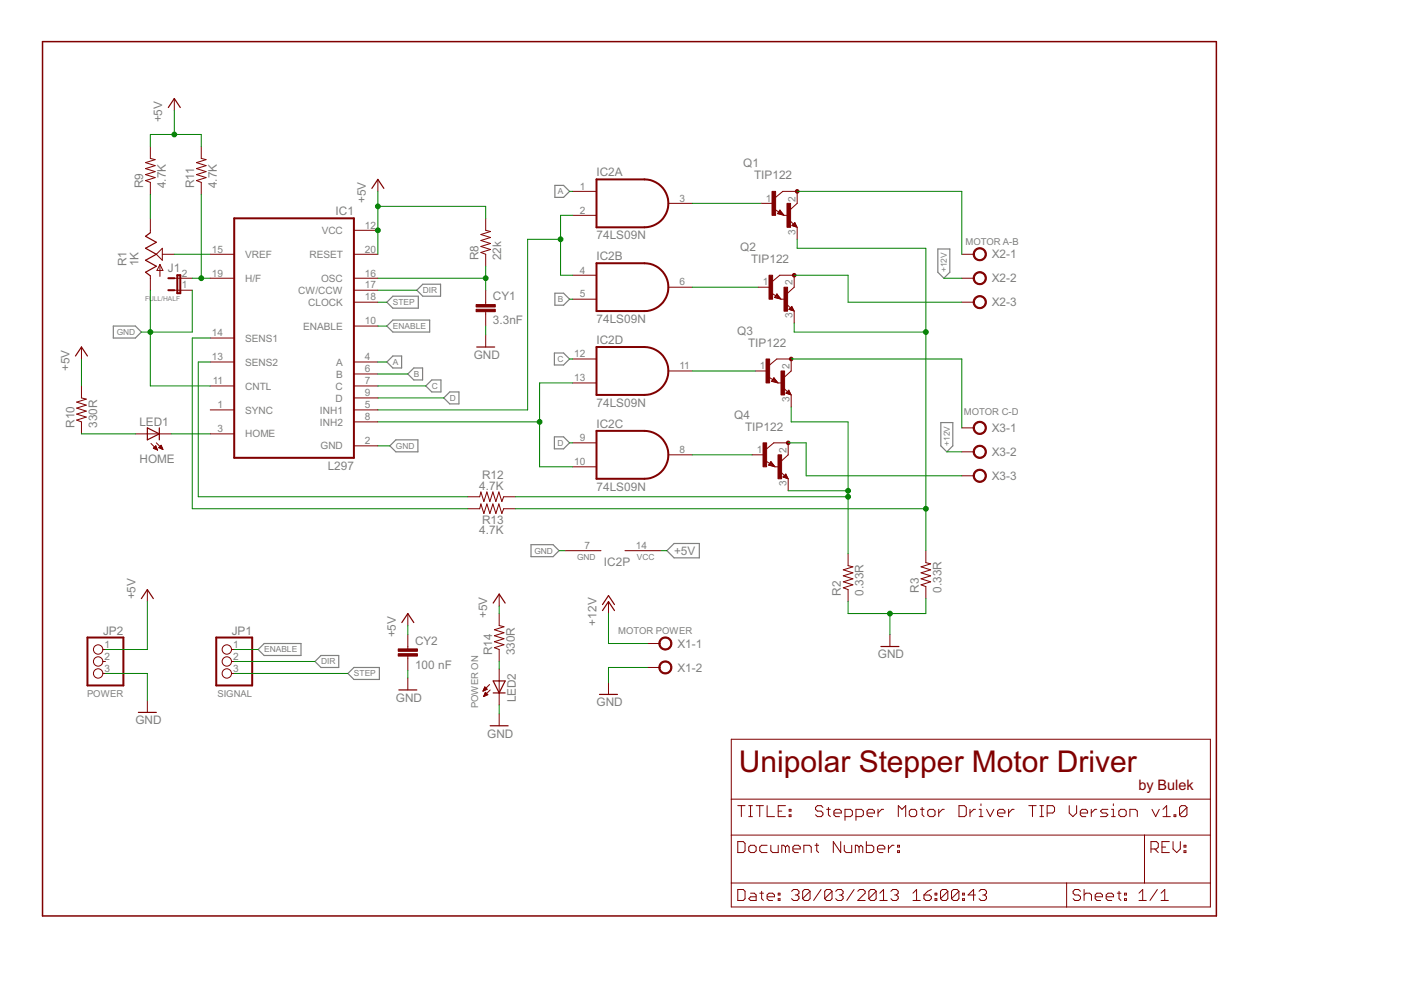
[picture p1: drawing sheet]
<svg xmlns="http://www.w3.org/2000/svg" width="297mm" height="210mm" viewBox="0 0 297 210" stroke-linecap="round" stroke-linejoin="round" font-family="sans-serif">
<g fill="none" stroke="#808080" stroke-width=".25">
<path d="M117.6 39.3h1.9l1.3 1.3-1.3 1.2h-1.9zM198.8 52.8h2.6v4.9l-1.3 1.3-1.3-1.3zM24 69.1h4.7l1.3 1.3-1.3 1.3h-4.7zM82 69.1l1.3-1.2h7.8v2.5h-7.8zM82 76.8l1.3-1.3h1.9v2.5h-1.9zM83.3 62.8h5.4v2.5h-5.4l-1.3-1.2zM87.7 78h1.9v2.6h-1.9l-1.2-1.3zM88.4 61.5l1.2-1.2h3.8v2.5h-3.8zM117.5 74.8h2l1.3 1.3-1.3 1.3h-2zM117.6 62.2h1.9l1.3 1.2-1.3 1.3h-1.9zM82.7 94.5l1.2-1.2h4.7v2.5h-4.7zM91.5 80.6h2v2.5h-2l-1.2-1.3z"/>
<path d="M95.4 83.1h1.9v2.5h-1.9l-1.3-1.2zM117.5 92.6h2l1.3 1.3-1.3 1.3h-2zM199.5 89.6h2.5v4.9l-1.3 1.3-1.2-1.3zM112.6 115.5h4.7l1.2 1.3-1.2 1.2h-4.7zM141.4 116.8l1.5-1.6h5.4v3.1h-5.4zM54.7 137.7l1.3-1.3h7.8v2.6h-7.8zM68.1 139h3.7v2.5h-3.7l-1.3-1.2zM75 141.5h5.4v2.6h-5.4l-1.2-1.3z"/>
</g>
<path d="M126.5 38h10.1a5.1 5.1 0 0 1 5.1 5.1 5.1 5.1 0 0 1-5.1 5.1h-10.1zM35.7 59h1.3M37.6 58.4h.6v3.8h-.6zM49.7 46.3h25.3v50.8h-25.3zM126.5 55.8h10.1a5.1 5.1 0 0 1 5.1 5.1 5.1 5.1 0 0 1-5.1 5.1h-10.1zM35.7 61.5h1.3M126.5 73.6h10.1a5.1 5.1 0 0 1 5.1 5.1 5.1 5.1 0 0 1-5.1 5h-10.1zM126.5 91.4h10.1a5.1 5.1 0 0 1 5.1 5 5.1 5.1 0 0 1-5.1 5.1h-10.1zM18.5 135.2h7.7v10.1h-7.7zM45.8 135.2h7.7v10.1h-7.7z" fill="none" stroke="#800000" stroke-width=".42"/>
<g fill="none" stroke="#800000" stroke-width=".21">
<path d="M31.9 31.1v2.5l1 .2-2 .7 2 .6-2 .7 2 .6-2 .6 2 .7-2 .6 1 .4v2.5M37 20.9v2.5M42.7 31.1v2.5l1 .2-2 .7 2 .6-2 .7 2 .6-2 .6 2 .7-2 .6 1 .4v2.5M80.1 38v2.6M31.9 46.3v3M31.9 58.5v3M33.1 53.9l1.3-1.3v2.6zM33.9 56.1v2.5M33.9 56.1l.6 1.2h-1.2zM34.4 53.9h2.6M37 59h3.8M44.6 53.9h5.1"/>
<path d="M44.6 59h5.1M75 53.9h5.1M75 59h5.1M75 48.8h5.1M103 46.3v2.5l1 .3-2 .6 2 .7-2 .6 2 .6-2 .7 2 .6-2 .6 1 .4v2.6M121.4 40.6h5.1M121.4 45.7h5.1M121.4 58.4h5.1M141.7 43.1h5.1M161.4 43.1h2.5M163.8 59.6l1.5-1.2h3.1v2.5l-1.4 1.3M164.1 44.3l1 .7"/>
<path d="M164.4 41.8l1.6-1.2h3v2.5l-1.4 1.3M165.1 45.1l.2-.3 .7 .7-1-.2 .3-.7 .8 .9M165.4 44.5l.8 1.2-1.4-.4zM166.2 45.7h.7M167.4 46.7l.8 .8M168.5 47.2l.5 1-1.1-.4zM168.5 47.4l.3 .7-.8-.3 .5-.5 .4 .8M169 48.2v2.5M203.9 53.9h2.6M203.9 59h2.6M17.3 73.6v2.5M37 61.5h3.8"/>
<path d="M44.6 76.8h5.1M44.6 71.7h5.1M75 69.1h5.1M75 76.8h5.1M75 79.3h5.1M75 61.5h5.1M75 64.1h5.1M103 61.5v3.1M103 66.1v3M103 71v2.6M121.4 63.4h5.1M121.4 76.1h5.1"/>
<path d="M141.7 60.9h5.1M141.7 78.7h5.1M160.1 78.7h2.6M160.8 60.9h2.5M162.9 79.9l1 .6M163.2 77.4l1.5-1.3h3v2.6l-1.4 1.2M163.5 62.1l1 .6M164.4 62.9l.3-.4 .6 .8-1-.2 .4-.7 .8 .9M164.7 62.3l.9 1.1-1.4-.3zM165.6 63.4h.6M166.8 64.5l.8 .8M167.9 65l.5 1-1.1-.4z"/>
<path d="M167.9 65.2l.2 .6-.7-.2 .5-.5 .4 .7M168.4 66v2.5M203.9 64.1h2.6M17.3 81.8v2.6l1 .2-2 .7 2 .6-2 .6 2 .7-2 .6 2 .6-2 .7 1 .4v2.5M28.7 92h7.6M32 94l1.4 1.4M32.5 95l.5-.5 .4 .9zM32.6 95.1h.6M32.6 94.9h.6M32.7 94.8h.4M32.8 95.2h.5M32.9 94.7h.2"/>
<path d="M33 94.6h.1M33.1 95.3h.2M33.1 93.9l1.4 1.4M33.4 95.4h.1M33.7 94.9l.5-.5 .3 .9zM33.7 94.9h.7M33.7 94.8h.6M33.9 94.7h.4M34 95.1h.4M34 94.6h.2M34.1 94.5h.1M34.3 95.2h.2"/>
<path d="M44.6 86.9h5.1M44.6 92h5.1M44.6 81.8h5.1M75 86.9h5.1M75 94.5h5.1M75 81.8h5.1M75 89.5h5.1M75 84.4h5.1M121.4 81.2h5.1M121.4 93.9h5.1M121.4 99h5.1M141.7 96.4h5.1"/>
<path d="M159.5 96.4h2.5M162.2 97.6l1 .7M162.5 95.2l1.6-1.3h3v2.5l-1.4 1.3M163.2 98.5l.2-.4 .7 .7-1.1-.2 .4-.6 .8 .8M163.4 97.9l.9 1.1-1.4-.4zM163.8 80.7l.3-.4 .6 .8-1-.3 .4-.6 .7 .9M164.1 80.1l.9 1.1-1.4-.3zM164.3 99h.7M165 81.2h.6M166.1 82.3l.8 .7M167.2 82.7l.5 1-1.1-.3zM167.2 83l.3 .6-.8-.2 .5-.6 .4 .8"/>
<path d="M167.7 83.7v2.6M203.9 90.7h2.6M203.9 95.8h2.6M99.2 105.3h2.5l.3-1 .6 2 .6-2 .7 2 .6-2 .6 2 .7-2 .6 2 .4-1h2.5M99.2 107.9h2.5l.3-1.1 .6 2.1 .6-2.1 .7 2.1 .6-2.1 .6 2.1 .7-2.1 .6 2.1 .4-1h2.5M119.8 116.8h7.6M132.5 116.8h7.6M165.5 100.1l.8 .7M166.6 100.5l.5 1-1.1-.4zM166.6 100.8l.3 .6-.8-.3 .5-.5 .4 .8M167.1 101.5v2.6M179.8 117.4v2.5l1 .3-2 .6 2 .7-2 .6 2 .6-2 .7 2 .6-2 .6 1 .4v2.6"/>
<path d="M196.3 116.8v2.5l1 .2-2 .7 2 .6-2 .7 2 .6-2 .6 2 .7-2 .6 1 .4v2.5M203.9 100.9h2.6M21.8 137.7h.6M31.2 125v2.6M49.1 137.7h.6M86.5 130.1v2.5M86.5 134.5v3.1M86.5 139.1v3.1M105.8 126v2.5M105.8 130.1v2.5l1 .3-2 .6 2 .7-2 .6 2 .6-2 .7 2 .6-2 .6 1 .4v2.6M129 127.6v2.5M137.3 136.4h2.5"/>
<path d="M188.7 134.5v2.6M21.8 140.3h.6M21.8 142.8h.6M31.2 148.5v2.5M49.1 140.3h.6M49.1 142.8h.6M86.5 143.7v2.6M102.4 146.4h.2M102.5 146.3h.4M102.6 146.2h.6M102.6 147.6h.1M102.6 146.1h.6"/>
<path d="M102.6 147.5h.3M102.7 146h.4M102.7 147.4h.4M102.7 145.8h.3M102.7 147.3h.7M102.7 147.2h.6M102.8 145.7h.1M102.8 145.6l.5 .6-.9 .3zM102.8 147h.4M102.8 146.9h.3M102.9 146.8h.1M103.4 147.3l-.5-.5-.4 .9"/>
<path d="M103.4 147.3l-.9 .4M103.8 145.1l-1.4 1.4M103.9 146.3l-1.4 1.4M105.8 141.8v7.7M105.8 151.4v2.5M129 144.7v2.5M137.3 141.5h2.5M155 156.7h101.6v35.6h-101.6zM155 177.1h101.6M155 169.4h101.6M156.4 178.4h1.2l.4 .4v1.6l-.4 .4h-1.2zM156.4 170.8h1.6"/>
<path d="M157.2 170.8v2.3M158.7 179.6l.4-.4h.8l.4 .4v.8l-.4 .4h-.8l-.4-.4zM158.7 170.8h.8M158.7 173.1h.8M159.1 170.8v2.3M160.3 170.8h1.6M161.1 170.8v2.3M162.6 170.8v2.3h1.6M162.6 179.2h-1.1l-.4 .4v.8l.4 .4h1.1M163.4 179.2v1.2l.4 .4h1.2v-1.6M165 172h.8M166.5 170.8h-1.5v2.3h1.5"/>
<path d="M166.5 179.6l-.3-.4h-.4v1.6M166.5 179.6l.4-.4 .4 .4v1.2M166.5 179.6v1.2M167.3 172.8h.4v.3h-.4zM167.3 171.6h.4v.4h-.4zM172.8 179.2h.8M173.2 178.8v1.6l.4 .4M174.5 171.2l-.4-.4h-.8l-.4 .4v.4l.4 .4h.8l.4 .4v.4l-.4 .3h-.8l-.4-.3M175.3 171.6h.7M175.6 171.2v1.6l.4 .3M176.8 172.4h1.6v-.4l-.4-.4h-.8l-.4 .4v.8l.4 .3h.8M178.2 178.4v2.4l-1.5-2.4v2.4"/>
<path d="M179 179.2v1.2l.4 .4h1.2v-1.6M179.2 173.1h1.1l.4-.3v-.8l-.4-.4h-1.1v2.3M181.5 173.1h1.2l.3-.3v-.8l-.3-.4h-1.2v2.3M182.1 179.6l-.4-.4h-.3v1.6M182.1 179.6v1.2M182.1 179.6l.4-.4 .4 .4v1.2M183.7 178.4v2.4h1.2l.4-.4v-.8l-.4-.4h-1.2M183.8 172.4h1.6v-.4l-.4-.4h-.8l-.4 .4v.8l.4 .3h.8M186.2 171.6v1.5M187.3 171.6h-.4l-.7 .8M188.4 179.2v1.6M189.5 179.2h-.4l-.7 .8"/>
<path d="M190.3 179.2h.4v.4h-.4zM190.5 173.1v-2.3l.7 .8 .8-.8v2.3M192.8 172l.4-.4h.8l.4 .4v.8l-.4 .3h-.8l-.4-.3zM195.1 171.6h.8M195.5 171.2v1.6l.4 .3M196.7 172l.4-.4h.8l.3 .4v.8l-.3 .3h-.8l-.4-.3zM199 171.6v1.5M200.2 171.6h-.4l-.8 .8M203.3 170.8h1.2l.4 .4v1.6l-.4 .3h-1.2zM205.7 171.6v1.5M206.8 171.6h-.4l-.7 .8M207.6 173.1h.8"/>
<path d="M207.6 171.6h.4v1.5M208 170.4v.4M209.2 171.6l.8 1.5 .7-1.5M211.5 172.4h1.6v-.4l-.4-.4h-.8l-.4 .4v.8l.4 .3h.8M213.8 171.6v1.5M215 171.6h-.4l-.8 .8M218.1 170.8h1.6M218.9 170.8v2.3M220.5 170.8h.8M220.5 173.1h.8M220.9 170.8v2.3M222 172.4h1.2l.4-.4v-.8l-.4-.4h-1.2v2.3"/>
<path d="M226.7 170.8v1.6l.8 .7 .8-.7v-1.6M229 172.4h1.6v-.4l-.4-.4h-.8l-.4 .4v.8l.4 .3h.8M231.4 171.6v1.5M232.5 171.6h-.3l-.8 .8M234.9 171.6h-1.2l-.4 .4 .4 .4h.8l.4 .4-.4 .3h-1.2M235.7 173.1h.8M235.7 171.6h.4v1.5M236.1 170.4v.4M237.2 172l.4-.4h.8l.4 .4v.8l-.4 .3h-.8l-.4-.3zM239.6 173.1v-1.5h1.1l.4 .4v1.1M242.7 177.1v10.1M244.2 171.6l.8 1.5 .8-1.5"/>
<path d="M246.4 179.6h.7M246.6 173.1h1.5M246.6 171.6l.8-.8v2.3M247.9 178.4h-1.5v2.4h1.5M248.7 178.4v1.6l.8 .8 .8-.8v-1.6M248.9 172.8h.4v.3h-.4zM251 179.2h.4v.4h-.4zM251.7 171.2l-.5-.4h-.7l-.4 .4v1.6M251.7 171.2v1.6l-.5 .3h-.7l-.4-.3M251.7 171.2l-1.6 1.6M155 187.2h101.6M156.4 188.6h1.2l.4 .4v1.5l-.4 .4h-1.2z"/>
<path d="M159.1 189.4h.8l.4 .4v1.1h-1.2l-.4-.4 .4-.4h1.2M161.1 189.4h.8M161.5 189v1.5l.4 .4M162.6 190.1h1.6v-.3l-.4-.4h-.8l-.4 .4v.7l.4 .4h.8M165 190.5h.4v.4h-.4zM165 189.4h.4v.4h-.4zM167.8 189l.4-.4h.8l.4 .4v.4l-.4 .4M168.1 180h1.6v-.4l-.4-.4h-.8l-.4 .4v.8l.4 .4h.8M168.6 189.8h.4M169 189.8l.4 .3v.4l-.4 .4h-.8l-.4-.4M170.4 180.8v-1.6h1.2l.4 .4v1.2M171.7 189v1.5l-.4 .4h-.7l-.4-.4"/>
<path d="M171.7 189l-.4-.4h-.7l-.4 .4v1.5M171.7 189l-1.5 1.5M174.1 188.6l-1.6 2.3M176.4 189v1.5l-.4 .4h-.8l-.3-.4M176.4 189l-.4-.4h-.8l-.3 .4v1.5M176.4 189l-1.5 1.5M177.2 189l.4-.4h.8l.4 .4v.4l-.4 .4M178 189.8h.4M178.4 189.8l.4 .3v.4l-.4 .4h-.8l-.4-.4M181.1 188.6l-1.6 2.3M181.9 189l.4-.4h.7l.4 .4v.4l-1.5 1.5h1.5M185.8 189v1.5l-.4 .4h-.8l-.4-.4"/>
<path d="M185.8 189l-.4-.4h-.8l-.4 .4v1.5M185.8 189l-1.6 1.5M186 180h1.6v-.4l-.4-.4h-.8l-.4 .4v.8l.4 .4h.8M186.5 190.9h1.6M186.5 189.4l.8-.8v2.3M188.9 189l.4-.4h.8l.3 .4v.4l-.3 .4M189.7 189.8h.4M190.1 189.8l.3 .3v.4l-.3 .4h-.8l-.4-.4M190.3 180.4h.4v.4h-.4zM193.6 190.9h1.5M193.6 189.4l.7-.8v2.3M195.9 189.8h1.2l.4 .3v.4l-.4 .4h-.8l-.4-.4z"/>
<path d="M197.5 188.6l-.8 .4-.8 .8M198.2 190.5h.4v.4h-.4zM198.2 189.4h.4v.4h-.4zM201 189v1.5l-.4 .4h-.8l-.4-.4M201 189l-.4-.4h-.8l-.4 .4v1.5M201 189l-1.6 1.5M203.3 189v1.5l-.4 .4h-.8l-.4-.4M203.3 189l-.4-.4h-.8l-.4 .4v1.5M203.3 189l-1.6 1.5M204.1 190.5h.4v.4h-.4zM204.1 189.4h.4v.4h-.4zM206.8 189.8h-1.5l1.1-1.2v2.3"/>
<path d="M207.6 189l.4-.4h.8l.3 .4v.4l-.3 .4M208.4 189.8h.4M208.8 189.8l.3 .3v.4l-.3 .4h-.8l-.4-.4M226.1 187.2v5.1M229.1 189l-.4-.4h-.8l-.4 .4v.4l.4 .4h.8l.4 .3v.4l-.4 .4h-.8l-.4-.4M229.8 189.8l.5-.4h.7l.4 .4v1.1M229.8 188.6v2.3M232.2 190.1h1.5v-.3l-.3-.4h-.8l-.4 .4v.7l.4 .4h.8M234.5 190.1h1.6v-.3l-.4-.4h-.8l-.4 .4v.7l.4 .4h.8M236.9 189.4h.8M237.3 189v1.5l.4 .4M238.4 190.5h.4v.4h-.4z"/>
<path d="M238.4 189.4h.4v.4h-.4zM241.5 190.9h1.5M241.5 189.4l.8-.8v2.3M244 180h1.2l.4-.4v-.8l-.4-.4h-1.2v2.4M244.8 180l.8 .8M245.4 188.6l-1.6 2.3M246.2 190.9h1.5M246.2 189.4l.8-.8v2.3M251 180.4h.4v.4h-.4z"/>
<circle cx="20.8" cy="137.7" r=".99"/>
<circle cx="48.1" cy="137.7" r=".99"/>
<circle cx="20.8" cy="140.3" r=".99"/>
<circle cx="20.8" cy="142.8" r=".99"/>
<circle cx="48.1" cy="140.3" r=".99"/>
<circle cx="48.1" cy="142.8" r=".99"/>
</g>
<g fill="none" stroke="#800000" stroke-width=".25">
<path d="M35.7 22.8l1.3-1.9 1.2 1.9M78.8 39.9l1.3-1.9 1.3 1.9M31.9 49.3l-1 .8 2.2 1.3-2.2 1.2 2.2 1.3-2.2 1.3 2.2 1.3-2.2 1.2 1 .8M165.3 45v-.1l.5 .5-.7-.3M168.5 47.4l-.4 .4 .5 .1-.2-.2M16 75.5l1.3-1.9 1.2 1.9M101.1 73.6h3.8M164.7 62.8v-.1l.5 .5-.8-.3M167.9 65.2l-.4 .4 .5 .1-.3-.2M31.2 90.7l2.6 1.3-2.6 1.3zM33.8 90.7v2.6M163.4 98.3v-.1l.5 .5-.7-.2"/>
<path d="M164.1 80.6v-.2l.5 .5-.8-.2M167.2 83l-.3 .4 .5 .1-.3-.3M166.6 100.8l-.4 .3 .5 .2-.2-.3M30 126.9l1.2-1.9 1.3 1.9M85.2 132l1.3-1.9 1.2 1.9M104.6 127.9l1.2-1.9 1.3 1.9M127.7 129.5l1.3-1.9 1.3 1.9M127.7 128.2l1.3-1.9 1.3 1.9M186.8 137.1h3.8M29.3 151h3.8M84.6 146.3h3.8M103.9 153.9h3.8"/>
<path d="M104.6 144.4h2.5l-1.3 2.5zM104.6 146.9h2.5M127.1 147.2h3.8"/>
</g>
<g fill="#800000" stroke="#800000" stroke-width=".21">
<path d="M140.1 135.5a1.39 1.39 0 0 1 2.2 .2 1.39 1.39 0 0 1-.9 2.1 1.39 1.39 0 0 1-1.7-1.4h.2a1.14 1.14 0 0 1 1.6-1 1.14 1.14 0 0 1 .3 1.9 1.14 1.14 0 0 1-1.8-.6l-.1-.3h-.2z" fill-rule="evenodd"/>
<path d="M140.1 140.5a1.4 1.4 0 0 1 2.2 .3 1.4 1.4 0 0 1-.8 2 1.4 1.4 0 0 1-1.8-1.3h.2a1.14 1.14 0 0 1 1.6-1.1 1.14 1.14 0 0 1 .3 1.9 1.14 1.14 0 0 1-1.8-.5l-.1-.3h-.2z" fill-rule="evenodd"/>
<path d="M206.7 52.9a1.4 1.4 0 0 1 2.2 .3 1.4 1.4 0 0 1-.8 2.1 1.4 1.4 0 0 1-1.8-1.4h.3a1.15 1.15 0 0 1 1.6-1.1 1.15 1.15 0 0 1 .3 1.9 1.15 1.15 0 0 1-1.9-.5v-.3h-.3z" fill-rule="evenodd"/>
<path d="M206.7 58a1.4 1.4 0 0 1 2.2 .2 1.4 1.4 0 0 1-.8 2.1 1.4 1.4 0 0 1-1.8-1.3h.3a1.15 1.15 0 0 1 1.6-1.1 1.15 1.15 0 0 1 .3 1.9 1.15 1.15 0 0 1-1.9-.5v-.3h-.3z" fill-rule="evenodd"/>
<path d="M206.7 63.1a1.4 1.4 0 0 1 2.2 .2 1.4 1.4 0 0 1-.8 2.1 1.4 1.4 0 0 1-1.8-1.3h.3a1.15 1.15 0 0 1 1.6-1.1 1.15 1.15 0 0 1 .3 1.9 1.15 1.15 0 0 1-1.9-.6v-.2h-.3z" fill-rule="evenodd"/>
<path d="M206.7 89.8a1.4 1.4 0 0 1 2.2 .2 1.4 1.4 0 0 1-.8 2.1 1.4 1.4 0 0 1-1.8-1.4h.3a1.15 1.15 0 0 1 1.6-1 1.15 1.15 0 0 1 .3 1.9 1.15 1.15 0 0 1-1.9-.6v-.3h-.3z" fill-rule="evenodd"/>
<path d="M206.7 94.8a1.4 1.4 0 0 1 2.2 .3 1.4 1.4 0 0 1-.8 2.1 1.4 1.4 0 0 1-1.8-1.4h.3a1.15 1.15 0 0 1 1.6-1.1 1.15 1.15 0 0 1 .3 2 1.15 1.15 0 0 1-1.9-.6v-.3h-.3z" fill-rule="evenodd"/>
<path d="M206.7 99.9a1.4 1.4 0 0 1 2.2 .3 1.4 1.4 0 0 1-.8 2 1.4 1.4 0 0 1-1.8-1.3h.3a1.15 1.15 0 0 1 1.6-1.1 1.15 1.15 0 0 1 .3 1.9 1.15 1.15 0 0 1-1.9-.5v-.3h-.3z" fill-rule="evenodd"/>
<circle cx="169" cy="40.6" r=".38"/>
<circle cx="168.4" cy="58.4" r=".38"/>
<circle cx="167.7" cy="76.1" r=".38"/>
<circle cx="167.1" cy="93.9" r=".38"/>
</g>
<path d="M9 8.8h248.9v185.4h-248.9z" fill="none" stroke="#800000" stroke-width=".32"/>
<g fill="#800000" stroke="#800000" stroke-width=".21">
<path d="M84.4 138.6h4.1v.5h-4.1z"/>
<path d="M84.4 137.6h4.1v.5h-4.1z"/>
<path d="M100.9 65.6h4.1v.5h-4.1z"/>
<path d="M100.9 64.6h4.1v.5h-4.1z"/>
<path d="M163.7 40.6h.7v5.1h-.7z"/>
<path d="M166.9 43.1h.7v5.1h-.7z"/>
<path d="M163 58.4h.8v5h-.8z"/>
<path d="M166.2 60.9h.8v5.1h-.8z"/>
<path d="M162.4 76.1h.8v5.1h-.8z"/>
<path d="M165.6 78.7h.7v5h-.7z"/>
<path d="M161.8 93.9h.7v5.1h-.7z"/>
<path d="M165 96.4h.7v5.1h-.7z"/>
</g>
<g fill="none" stroke="#008000" stroke-width=".21">
<path d="M31.9 31.1v-2.6h10.8v2.6M37 23.4v5.1M31.9 41.2v5.1M37 53.9h7.6M40.8 59h3.8M42.7 41.2v17.8M80.1 40.6v13.3M80.1 43.8h22.9v2.5M80.1 59h22.9M103 56.5v5M118.9 50.7h-7v36.2h-31.8M120.8 40.6h.6"/>
<path d="M121.4 45.7h-2.5v12.7h2.5M146.8 43.1h14.6M168.4 58.4h11.4v5.7h24.1M169 50.7v1.9h27.3v64.2M169 40.6h34.9v13.3M200.1 59h3.8M17.3 76.1v5.7M31.9 61.5v20.3h12.7M40.8 61.5v8.9h-10.8M44.6 71.7h-3.8v36.2h58.4M44.6 76.8h-2.6v28.5h57.2M80.1 69.1h1.9"/>
<path d="M80.1 61.5h8.3M80.1 64.1h1.9M80.1 76.8h1.9M80.1 79.3h6.4M103 69.1v1.9M120.8 63.4h.6M120.8 76.1h.6M146.8 78.7h13.3M146.8 60.9h14M167.7 76.1h36.2v14.6M168.4 68.5v1.9h27.9M17.3 92h11.4"/>
<path d="M36.3 92h8.3M80.1 94.5h2.6M80.1 81.8h10.2M80.1 84.4h14M80.1 89.5h34.3M120.8 93.9h.6M121.4 81.2h-7v17.8h7M146.8 96.4h12.7M167.1 93.9h3.8v7h33M167.7 86.3v3.2h12.1v27.9M200.7 95.8h3.2M109.3 107.9h87"/>
<path d="M109.3 105.3h70.5M118.5 116.8h1.3M140.1 116.8h1.3M167.1 104.1h12.7M31.2 127.6v10.1h-8.8M49.7 137.7h5M86.5 132.6v1.9M105.8 128.5v1.6M129 130.1v6.3h8.3M188.7 130.1v4.4M196.3 126.9v3.2h-16.5v-2.5M22.4 142.8h8.8v5.7"/>
<path d="M49.7 142.8h24.1M49.7 140.3h17.1M86.5 142.2v1.5M105.8 140.3v1.5M105.8 149.5v1.9M137.3 141.5h-8.3v3.2"/>
</g>
<g fill="#008000" stroke="#008000" stroke-width=".21">
<circle cx="37" cy="28.5" r=".51"/>
<circle cx="80.1" cy="43.8" r=".51"/>
<circle cx="80.1" cy="48.8" r=".51"/>
<circle cx="31.9" cy="70.4" r=".51"/>
<circle cx="188.7" cy="130.1" r=".51"/>
<circle cx="103" cy="59" r=".51"/>
<circle cx="42.7" cy="59" r=".51"/>
<circle cx="118.9" cy="50.7" r=".51"/>
<circle cx="114.4" cy="89.5" r=".51"/>
<circle cx="196.3" cy="70.4" r=".51"/>
<circle cx="196.3" cy="107.9" r=".51"/>
<circle cx="179.8" cy="104.1" r=".51"/>
<circle cx="179.8" cy="105.3" r=".51"/>
</g>
<text font-size="7.1" fill="#800000" x="156.6" y="163.7">Unipolar Stepper Motor Driver</text>
<text font-size="3.4" fill="#800000" x="241.4" y="167.5">by Bulek</text>
<g font-size="2.8" fill="#808080">
<text x="34.4" y="26" transform="rotate(-90 34.4 26)">+5V</text>
<text x="157.6" y="35.5">Q1</text>
<text x="30.4" y="39.9" transform="rotate(-90 30.4 39.9)">R9</text>
<text x="35.2" y="39.9" transform="rotate(-90 35.2 39.9)">4.7K</text>
<text x="41.2" y="39.9" transform="rotate(-90 41.2 39.9)">R11</text>
<text x="46" y="39.9" transform="rotate(-90 46 39.9)">4.7K</text>
<text x="126.5" y="37.4">IC2A</text>
<text x="159.9" y="38">TIP122</text>
<text x="71.2" y="45.7">IC1</text>
<text x="77.6" y="43.1" transform="rotate(-90 77.6 43.1)">+5V</text>
<text x="126.5" y="50.7">74LS09N</text>
<text x="156.9" y="53.3">Q2</text>
<text x="26.8" y="56.4" transform="rotate(-90 26.8 56.4)">R1</text>
<text x="29.3" y="56.4" transform="rotate(-90 29.3 56.4)">1K</text>
<text x="35.6" y="57.6">J1</text>
<text x="101.5" y="55.2" transform="rotate(-90 101.5 55.2)">R8</text>
<text x="106.3" y="55.2" transform="rotate(-90 106.3 55.2)">22k</text>
<text x="126.5" y="55.2">IC2B</text>
<text x="159.2" y="55.8">TIP122</text>
<text x="210.3" y="54.8">X2-1</text>
<text x="210.3" y="59.9">X2-2</text>
<text x="104.5" y="63.7">CY1</text>
<text x="210.3" y="65">X2-3</text>
<text x="104.5" y="68.8">3.3nF</text>
<text x="126.5" y="68.5">74LS09N</text>
<text x="156.3" y="71">Q3</text>
<text x="100.4" y="76.1">GND</text>
<text x="126.5" y="72.9">IC2D</text>
<text x="158.6" y="73.6">TIP122</text>
<text x="14.7" y="78.7" transform="rotate(-90 14.7 78.7)">+5V</text>
<text x="126.5" y="86.3">74LS09N</text>
<text x="155.7" y="88.8">Q4</text>
<text x="15.8" y="90.7" transform="rotate(-90 15.8 90.7)">R10</text>
<text x="20.6" y="90.7" transform="rotate(-90 20.6 90.7)">330R</text>
<text x="29.5" y="90.2">LED1</text>
<text x="126.5" y="90.7">IC2C</text>
<text x="158" y="91.4">TIP122</text>
<text x="210.3" y="91.6">X3-1</text>
<text x="29.6" y="98.2">HOME</text>
<text x="69.5" y="99.6">L297</text>
<text x="102.2" y="101.6">R12</text>
<text x="210.3" y="96.7">X3-2</text>
<text x="210.3" y="101.8">X3-3</text>
<text x="101.6" y="103.8">4.7K</text>
<text x="126.5" y="104.1">74LS09N</text>
<text x="101.6" y="113.3">4.7K</text>
<text x="102.2" y="111.1">R13</text>
<text x="128.1" y="119.9">IC2P</text>
<text x="142.9" y="117.6">+5V</text>
<text x="194.8" y="125.6" transform="rotate(-90 194.8 125.6)">R3</text>
<text x="199.6" y="125.6" transform="rotate(-90 199.6 125.6)">0.33R</text>
<text x="28.7" y="127.1" transform="rotate(-90 28.7 127.1)">+5V</text>
<text x="103.3" y="131" transform="rotate(-90 103.3 131)">+5V</text>
<text x="178.3" y="126.3" transform="rotate(-90 178.3 126.3)">R2</text>
<text x="183.1" y="126.3" transform="rotate(-90 183.1 126.3)">0.33R</text>
<text x="21.8" y="134.5">JP2</text>
<text x="49.1" y="134.5">JP1</text>
<text x="83.9" y="135.2" transform="rotate(-90 83.9 135.2)">+5V</text>
<text x="88" y="136.7">CY2</text>
<text x="126.5" y="132.6" transform="rotate(-90 126.5 132.6)">+12V</text>
<text x="143.6" y="137.3">X1-1</text>
<text x="88" y="141.8">100 nF</text>
<text x="104.3" y="139" transform="rotate(-90 104.3 139)">R14</text>
<text x="109.1" y="139" transform="rotate(-90 109.1 139)">330R</text>
<text x="143.6" y="142.4">X1-2</text>
<text x="186.1" y="139.6">GND</text>
<text x="83.9" y="148.8">GND</text>
<text x="109.4" y="148.9" transform="rotate(-90 109.4 148.9)">LED2</text>
<text x="126.5" y="149.8">GND</text>
<text x="28.7" y="153.6">GND</text>
<text x="103.3" y="156.4">GND</text>
</g>
<g font-size="2.4" fill="#808080">
<text x="122.9" y="40.2">1</text>
<text x="122.9" y="45.3">2</text>
<text x="144" y="42.8">3</text>
<text x="162.4" y="42.8">1</text>
<text x="168.7" y="42.8" transform="rotate(-90 168.7 42.8)">2</text>
<text x="44.9" y="53.5">15</text>
<text x="68.2" y="49.6">VCC</text>
<text x="77.4" y="53.5">20</text>
<text x="77.4" y="48.5">12</text>
<text x="168.7" y="49.7" transform="rotate(-90 168.7 49.7)">3</text>
<text x="38.6" y="58.6">2</text>
<text x="44.9" y="58.6">19</text>
<text x="52" y="54.7">VREF</text>
<text x="52" y="59.7">H/F</text>
<text x="65.6" y="54.7">RESET</text>
<text x="68.1" y="59.7">OSC</text>
<text x="77.4" y="58.6">16</text>
<text x="122.9" y="58">4</text>
<text x="38.6" y="61.2">1</text>
<text x="63.2" y="62.3">CW/CCW</text>
<text x="65.3" y="64.8">CLOCK</text>
<text x="77.4" y="61.2">17</text>
<text x="77.4" y="63.7">18</text>
<text x="122.9" y="63.1">5</text>
<text x="144" y="60.5">6</text>
<text x="161.8" y="60.5">1</text>
<text x="168" y="60.5" transform="rotate(-90 168 60.5)">2</text>
<text x="44.9" y="71.3">14</text>
<text x="64.3" y="69.9">ENABLE</text>
<text x="77.4" y="68.8">10</text>
<text x="168" y="67.5" transform="rotate(-90 168 67.5)">3</text>
<text x="44.9" y="76.4">13</text>
<text x="52" y="77.5">SENS2</text>
<text x="52" y="72.4">SENS1</text>
<text x="71.3" y="77.5">A</text>
<text x="77.4" y="76.4">4</text>
<text x="121.8" y="75.8">12</text>
<text x="45.1" y="81.5">11</text>
<text x="52" y="82.6">CNTL</text>
<text x="71.2" y="82.6">C</text>
<text x="71.3" y="80.1">B</text>
<text x="77.4" y="78.9">6</text>
<text x="77.4" y="81.5">7</text>
<text x="121.8" y="80.8">13</text>
<text x="144" y="78.3">11</text>
<text x="161.1" y="78.3">1</text>
<text x="167.4" y="78.3" transform="rotate(-90 167.4 78.3)">2</text>
<text x="46.1" y="86.6">1</text>
<text x="52" y="87.7">SYNC</text>
<text x="67.8" y="87.7">INH1</text>
<text x="71.2" y="85.1">D</text>
<text x="77.4" y="86.6">5</text>
<text x="77.4" y="89.1">8</text>
<text x="77.4" y="84">9</text>
<text x="167.4" y="85.3" transform="rotate(-90 167.4 85.3)">3</text>
<text x="46.1" y="91.6">3</text>
<text x="52" y="92.8">HOME</text>
<text x="67.8" y="90.2">INH2</text>
<text x="67.9" y="95.3">GND</text>
<text x="77.4" y="94.2">2</text>
<text x="122.9" y="93.5">9</text>
<text x="121.8" y="98.6">10</text>
<text x="144" y="96.1">8</text>
<text x="160.5" y="96.1">1</text>
<text x="166.7" y="96.1" transform="rotate(-90 166.7 96.1)">2</text>
<text x="166.7" y="103.1" transform="rotate(-90 166.7 103.1)">3</text>
<text x="123.9" y="116.4">7</text>
<text x="134.8" y="116.4">14</text>
<text x="22.1" y="137.3">1</text>
<text x="49.4" y="137.3">1</text>
<text x="22.1" y="139.9">2</text>
<text x="22.1" y="142.4">3</text>
<text x="49.4" y="139.9">2</text>
<text x="49.4" y="142.4">3</text>
</g>
<g font-size="2.2" fill="#808080">
<text x="204.7" y="51.9">MOTOR A-B</text>
<text x="204.4" y="88.1">MOTOR C-D</text>
<text x="131.1" y="134.4">MOTOR POWER</text>
<text x="18.5" y="147.9">POWER</text>
<text x="46.1" y="147.9">SIGNAL</text>
<text x="101.4" y="150.2" transform="rotate(-90 101.4 150.2)">POWER ON</text>
</g>
<g font-size="2" fill="#808080">
<text x="118.3" y="41.2">A</text>
<text x="200.8" y="57.7" transform="rotate(-90 200.8 57.7)">+12V</text>
<text x="83.3" y="64.7">STEP</text>
<text x="89.6" y="62.2">DIR</text>
<text x="118.3" y="64.1">B</text>
<text x="24.7" y="71">GND</text>
<text x="83.3" y="69.8">ENABLE</text>
<text x="83.3" y="77.4">A</text>
<text x="118.2" y="76.8">C</text>
<text x="87.7" y="79.9">B</text>
<text x="91.6" y="82.5">C</text>
<text x="95.4" y="85">D</text>
<text x="83.9" y="95.2">GND</text>
<text x="118.2" y="94.5">D</text>
<text x="201.4" y="94.5" transform="rotate(-90 201.4 94.5)">+12V</text>
<text x="113.3" y="117.4">GND</text>
<text x="122.3" y="118.7">GND</text>
<text x="135" y="118.7">VCC</text>
<text x="56" y="138.3">ENABLE</text>
<text x="68.1" y="140.9">DIR</text>
<text x="75" y="143.4">STEP</text>
</g>
<text font-size="1.6" fill="#808080" x="30.7" y="63.8">FULL/HALF</text>
</svg>
